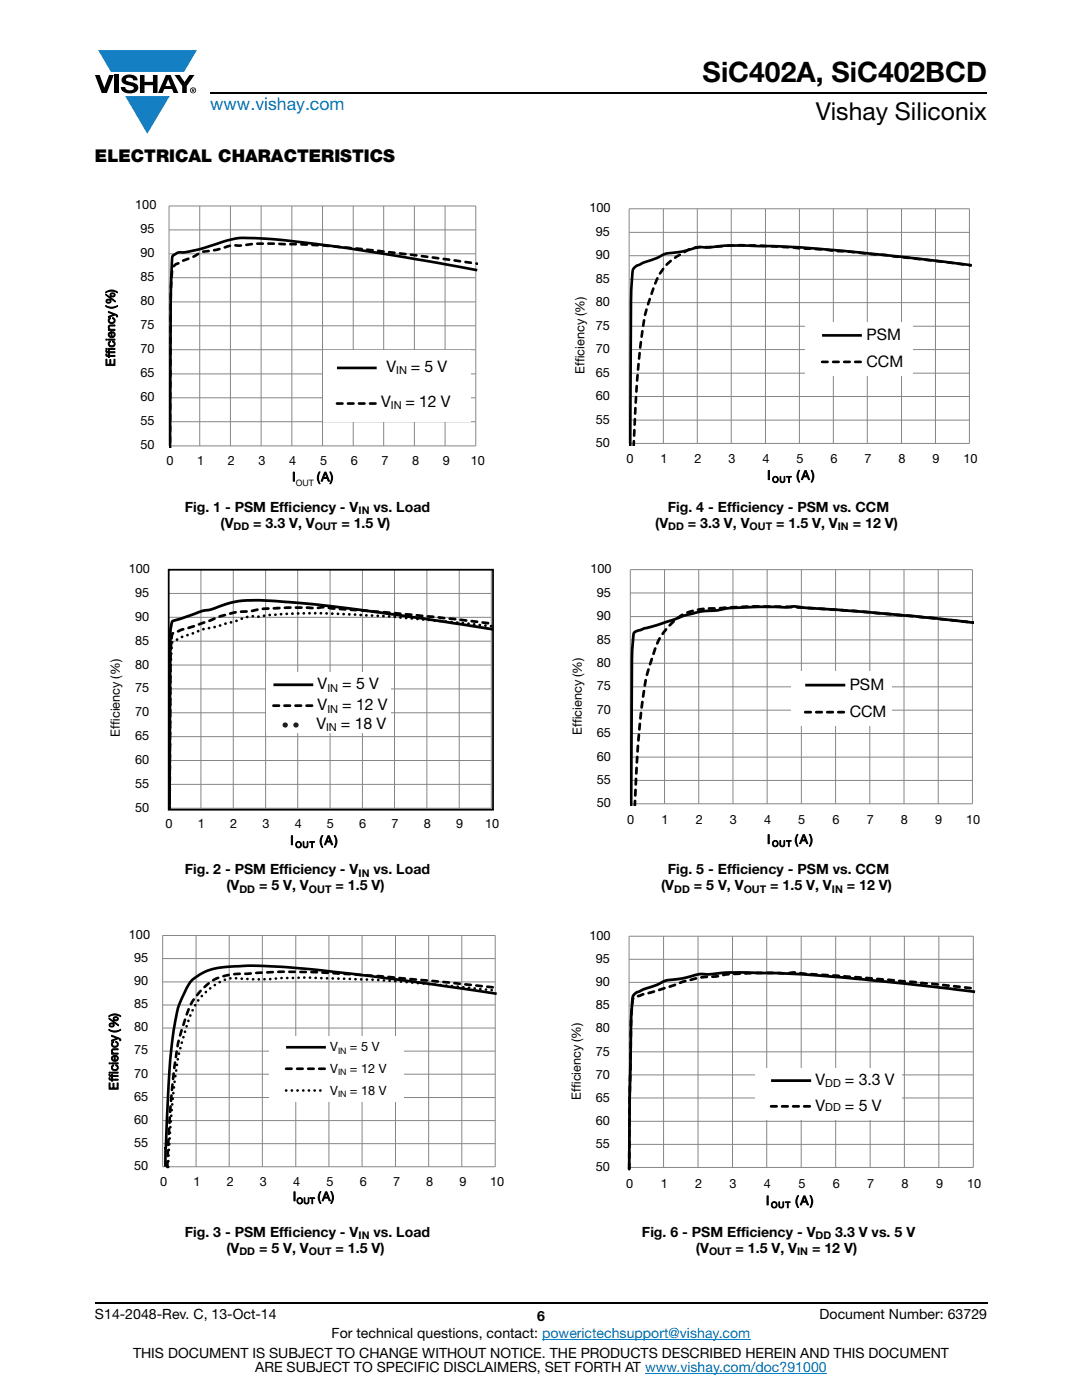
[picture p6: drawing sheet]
<svg xmlns="http://www.w3.org/2000/svg" width="216mm" height="279mm" viewBox="0 0 216 279" stroke-linecap="round" stroke-linejoin="round" font-family="sans-serif">
<g fill="#147fc3">
<path d="M19.6 10h19.7l-2.6 4.3h-1.1h-13.5z"/>
<path d="M25 19.2h8.9l-4.5 7.5z"/>
</g>
<g fill="#000">
<path d="M18.9 15h1l.9 2.5 1-2.5h.9l-1.4 3.6h-1zM22.9 15h.9v3.6h-.9zM24.6 15.3a2.1 2.1 0 0 1 2.8 .3l.1 .4h-.9a.79 .79 0 0 0-.7-.5 .79 .79 0 0 0-.8 .4l.3 .3 1 .2a1.08 1.08 0 0 1 1.2 1 1.08 1.08 0 0 1-1.1 1.2 1.73 1.73 0 0 1-2.4-1.2h.9a.96 .96 0 0 0 .8 .6 .96 .96 0 0 0 .9-.4 1.31 1.31 0 0 0-1.2-.6 1.03 1.03 0 0 1-1.1-.6 1.03 1.03 0 0 1 .2-1.1zM27.9 15h.9v1.3h1.7v-1.3h.9v3.6h-.9v-1.6h-1.7v1.6h-.9zM34.8 15h1.1l.9 1.4 1-1.4h1l-1.5 2.2v1.4h-.9v-1.4z"/>
<path d="M33.6 15.9l.5 1.3h-1.1zM33.1 15l-1.6 3.6h1l.3-.8h1.5l.3 .8h1l-1.6-3.6z"/>
<path d="M38.4 17.8h.2v.2h-.2zM38.3 17.7v.7h.1v-.3l.4 .3-.2-.3 .2-.2-.1-.2z"/>
<path d="M38.1 18a.46 .46 0 0 1 .9 0 .46 .46 0 0 1-.9 0zM37.9 18a.6 .6 0 0 0 1.2 0 .6 .6 0 0 0-1.2 0z"/>
</g>
<path d="M42 18.6h155M18.9 260h178.1" fill="none" stroke="#000" stroke-width=".36"/>
<path d="M108.2 267.3h41.5M128.7 274h36.3" fill="none" stroke="#007ec4" stroke-width=".2"/>
<g fill="#fff">
<path d="M20.8 39.6h76v57.7h-76z"/>
<path d="M33.7 41.1h61.3v48h-61.3z"/>
</g>
<g fill="none" stroke="#868686" stroke-width=".2">
<path d="M33.7 55.4h61.2M33.7 50.7h61.2M33.7 45.9h61.2M33.7 41.1h61.2v47.9h-61.2zM39.9 41.1v47.9M46 41.1v47.9M52.1 41.1v47.9M58.2 41.1v47.9M64.4 41.1v47.9M70.5 41.1v47.9M76.6 41.1v47.9M82.7 41.1v47.9"/>
<path d="M88.8 41.1v47.9M33.7 79.4h61.2M33.7 74.6h61.2M33.7 69.8h61.2M33.7 65h61.2M33.7 60.3h61.2M33.7 84.2h61.2"/>
</g>
<path d="M95.2 53.9l-10.3-1.9-15.7-2.5-12.2-1.5-4.6-.4a18.3 18.3 0 0 0-8 .7l-1.9 .6a27 27 0 0 1-7.1 1.6 1.37 1.37 0 0 0-1.1 1.5 854.5 854.5 0 0 0-.4 37.3" fill="none" stroke="#000" stroke-width=".53"/>
<path d="M33.9 89.3v-2.4a659 659 0 0 1 .4-32.5 1.93 1.93 0 0 1 1.5-2l2.8-1.2a5.1 5.1 0 0 1 3.5-1.2l1.9-.4a7.4 7.4 0 0 1 4.2-.6 54.6 54.6 0 0 1 10.3-.3l6.1 .3 7.7 .7 10.7 1.3 12.2 1.6" fill="none" stroke="#000" stroke-width=".53" stroke-dasharray="1.1 1.1"/>
<path d="M64.6 69.9h29.3v14.3h-29.3z" fill="#fff"/>
<path d="M67.2 73.4h8" fill="none" stroke="#000" stroke-width=".53"/>
<path d="M67.2 80.5h8" fill="none" stroke="#000" stroke-width=".53" stroke-dasharray="1.1 1.1"/>
<g fill="#fff">
<path d="M21.8 112.3h78.3v57.3h-78.3z"/>
<path d="M33.6 113.7h64.5v47.7h-64.5z"/>
</g>
<g fill="none" stroke="#868686" stroke-width=".2">
<path d="M33.6 118.4h64.4M33.6 113.7h64.4v47.6h-64.4zM40.1 113.7v47.6M46.5 113.7v47.6M53 113.7v47.6M59.4 113.7v47.6M65.9 113.7v47.6M72.3 113.7v47.6M78.7 113.7v47.6M85.2 113.7v47.6M91.6 113.7v47.6M33.6 137.5h64.4"/>
<path d="M33.6 132.7h64.4M33.6 128h64.4M33.6 123.2h64.4M33.6 156.5h64.4M33.6 151.8h64.4M33.6 147h64.4M33.6 142.2h64.4"/>
</g>
<path d="M98.4 125.6l-14.5-2.2-13.3-1.9-8-.9-8.9-.7a21.6 21.6 0 0 0-11.7 1.8 20.1 20.1 0 0 0-5.1 1.5l-1.3 .4a1.42 1.42 0 0 0-1.5 1.6l-.1 1.3-.2 35.1" fill="none" stroke="#000" stroke-width=".55"/>
<path d="M33.8 161.6l.1-23.3a84.3 84.3 0 0 1 .4-11.5 1.98 1.98 0 0 1 1.5-.9l5.4-1.8a23.6 23.6 0 0 1 7.7-2.1h.8a42.8 42.8 0 0 1 8.4-.7h3.3a8.7 8.7 0 0 0 3.2-.1l2 .3 6 .3 14.5 1.4 11.3 1.3" fill="none" stroke="#000" stroke-width=".55" stroke-dasharray="1.1 1.1"/>
<path d="M33.8 161.6a730.8 730.8 0 0 1 .4-32.6 .86 .86 0 0 1 .6-1.1l1.4-.8 2.6-.8a17.9 17.9 0 0 1 4.8-1.4l1.7-.5a11.7 11.7 0 0 0 3.6-1.1l1.2-.3a8.5 8.5 0 0 0 3.6-.3l8.5-.3 8.8 .3 6.9 .3 20.5 2" fill="none" stroke="#000" stroke-width=".55" stroke-dasharray="0 1.1"/>
<path d="M33.7 113.7h64.7v47.9h-64.7z" fill="none" stroke="#000" stroke-width=".35"/>
<path d="M53.2 134.2h24.7v12h-24.7z" fill="#fff"/>
<path d="M54.6 136.7h7.9" fill="none" stroke="#000" stroke-width=".55"/>
<path d="M54.6 140.8h7.9" fill="none" stroke="#000" stroke-width=".55" stroke-dasharray="1.1 1.1"/>
<path d="M56.9 144.7h4.3" fill="none" stroke="#201d1e" stroke-width="1.1" stroke-dasharray="0 2.1"/>
<g fill="#fff">
<path d="M21.4 185.2h79.2v55.4h-79.2z"/>
<path d="M32.5 186.7h66.4v46.2h-66.4z"/>
</g>
<g fill="none" stroke="#868686" stroke-width=".2">
<path d="M32.5 196h66.3M32.5 191.3h66.3M32.5 186.7h66.3v46.1h-66.3zM39.1 186.7v46.1M45.7 186.7v46.1M52.4 186.7v46.1M59 186.7v46.1M65.6 186.7v46.1M72.2 186.7v46.1M78.9 186.7v46.1M85.5 186.7v46.1M92.1 186.7v46.1"/>
<path d="M32.5 219h66.3M32.5 214.4h66.3M32.5 209.8h66.3M32.5 205.2h66.3M32.5 200.6h66.3M32.5 228.2h66.3M32.5 223.6h66.3"/>
</g>
<path d="M99.1 198.3l-18.2-2.6-16.6-2-8.3-.8-7-.2a23 23 0 0 0-8.2 1.3l-.4 .2a6.7 6.7 0 0 0-3.5 3.7 26.5 26.5 0 0 0-2.5 9.7 303.9 303.9 0 0 0-1.3 21.7l-.1-.3v3.8" fill="none" stroke="#000" stroke-width=".53"/>
<path d="M33.4 232.9l.3-6.6a123.1 123.1 0 0 1 2.1-19.1l.4-1.5a19.4 19.4 0 0 1 3-6.9 9.9 9.9 0 0 1 8.9-4.5l7.9-.4 10 .3 11.6 .8 21.5 2.1" fill="none" stroke="#000" stroke-width=".53" stroke-dasharray="1.1 1.1"/>
<path d="M33.6 232.9l.8-12.8a57.2 57.2 0 0 1 4-18.3 11.7 11.7 0 0 1 7.7-6.6l5.4 .3 9.5-.4 13.2 .4 13.3 1 11.6 1.2" fill="none" stroke="#000" stroke-width=".53" stroke-dasharray="0 1.1"/>
<path d="M53.7 206.8h26.8v13h-26.8z" fill="#fff"/>
<path d="M57.1 209h7.9" fill="none" stroke="#000" stroke-width=".53"/>
<path d="M57.1 213.3h7.9" fill="none" stroke="#000" stroke-width=".53" stroke-dasharray="1.1 1.1"/>
<path d="M57.1 217.6h7.9" fill="none" stroke="#000" stroke-width=".53" stroke-dasharray="0 1.1"/>
<g fill="#fff">
<path d="M114.5 40.3h81v56.4h-81z"/>
<path d="M125.5 41.7h68v46.9h-68z"/>
</g>
<g fill="none" stroke="#868686" stroke-width=".2">
<path d="M125.5 55.7h67.9M125.5 51h67.9M125.5 46.4h67.9M125.5 41.7h67.9v46.8h-67.9zM132.4 41.7v46.8M139.1 41.7v46.8M145.9 41.7v46.8M152.7 41.7v46.8M159.5 41.7v46.8M166.3 41.7v46.8M173.1 41.7v46.8M179.9 41.7v46.8"/>
<path d="M186.7 41.7v46.8M125.5 79.1h67.9M125.5 74.5h67.9M125.5 69.8h67.9M125.5 65.1h67.9M125.5 60.4h67.9M125.5 83.8h67.9"/>
</g>
<path d="M193.8 52.9l-14-1.7-11.9-1.2-8.5-.6-10.6-.4a46.5 46.5 0 0 0-8 .4 11.9 11.9 0 0 0-4.7 .8l-.9 .1a7.2 7.2 0 0 0-4.2 1.2 13.5 13.5 0 0 0-4.4 1.9l-.4 .6-.1 1.3a857 857 0 0 0-.3 33.6" fill="none" stroke="#000" stroke-width=".53"/>
<path d="M126.4 88.9l.2-2.7a162.4 162.4 0 0 1 2.2-23.6l.8-2.9a17.2 17.2 0 0 1 3.1-6.5 15.2 15.2 0 0 1 5.9-3.8l9.4-.5 9.7 .5 2.1 .2 4.7 .2 2.1 .3 2.6 .1 7.6 .7 17 2.1" fill="none" stroke="#000" stroke-width=".53" stroke-dasharray="1.1 1.1"/>
<path d="M160.6 64.3h21.5v10.7h-21.5z" fill="#fff"/>
<path d="M164 66.9h8" fill="none" stroke="#000" stroke-width=".53"/>
<path d="M164 72.2h8" fill="none" stroke="#000" stroke-width=".53" stroke-dasharray="1.1 1.1"/>
<g fill="#fff">
<path d="M114 112.3h82v57.1h-82z"/>
<path d="M125.8 113.7h68.3v46.8h-68.3z"/>
</g>
<g fill="none" stroke="#868686" stroke-width=".2">
<path d="M125.8 118.3h68.2M125.8 113.7h68.2v46.7h-68.2zM132.6 113.7v46.7M139.4 113.7v46.7M146.3 113.7v46.7M153.1 113.7v46.7M159.9 113.7v46.7M166.7 113.7v46.7M173.6 113.7v46.7M180.4 113.7v46.7M187.2 113.7v46.7M125.8 137.1h68.2"/>
<path d="M125.8 132.4h68.2M125.8 127.7h68.2M125.8 123.1h68.2M125.8 155.8h68.2M125.8 151.1h68.2M125.8 146.4h68.2M125.8 141.7h68.2"/>
</g>
<path d="M194.4 124.3l-12-1.3-15.3-1.3-6.4-.4a8.9 8.9 0 0 0-3.9-.1h-6.8a41 41 0 0 0-7.7 .7 24.3 24.3 0 0 0-8 1.8l-6.3 1.9a2.17 2.17 0 0 0-1.6 .9v.2a78.2 78.2 0 0 0-.4 11.1l-.1 23" fill="none" stroke="#000" stroke-width=".55"/>
<path d="M126.7 160.8v-2a148.1 148.1 0 0 1 2.5-24.4l.4-1.4a19.6 19.6 0 0 1 3-7.1 10.1 10.1 0 0 1 8.9-4.5l8.5-.4 10.2 .3 11.6 .7 22.6 2.3" fill="none" stroke="#000" stroke-width=".55" stroke-dasharray="1.1 1.1"/>
<path d="M157.9 134h20.1v10.9h-20.1z" fill="#fff"/>
<path d="M160.7 136.7h8" fill="none" stroke="#000" stroke-width=".55"/>
<path d="M160.7 142.1h8" fill="none" stroke="#000" stroke-width=".55" stroke-dasharray="1.1 1.1"/>
<g fill="#fff">
<path d="M113.8 185.5h82.5v55.9h-82.5z"/>
<path d="M125.5 186.8h68.8v46.2h-68.8z"/>
</g>
<g fill="none" stroke="#868686" stroke-width=".2">
<path d="M125.5 196.1h68.7M125.5 191.4h68.7M125.5 186.8h68.7v46.2h-68.7zM132.4 186.8v46.2M139.3 186.8v46.2M146.2 186.8v46.2M153 186.8v46.2M159.9 186.8v46.2M166.7 186.8v46.2M173.6 186.8v46.2M180.5 186.8v46.2M187.3 186.8v46.2"/>
<path d="M125.5 219.1h68.7M125.5 214.5h68.7M125.5 209.9h68.7M125.5 205.3h68.7M125.5 200.7h68.7M125.5 228.4h68.7M125.5 223.8h68.7"/>
</g>
<path d="M194.6 197.9l-13.8-1.6-12.4-1.2-8.6-.7-10.7-.3a48.1 48.1 0 0 0-8.2 .4 9.9 9.9 0 0 0-4.3 .7l-1.3 .2a7.4 7.4 0 0 0-4.3 1.2 13.9 13.9 0 0 0-4.4 1.8l-.4 .7a175.9 175.9 0 0 0-.4 14.8l-.2 19.4" fill="none" stroke="#000" stroke-width=".55"/>
<path d="M125.6 233.3l.3-28.6a23.4 23.4 0 0 1 .5-5.5l1.9-.8 5.1-1.5a29.7 29.7 0 0 1 10.1-2.1l1.7-.4 4.7-.2 6.5 .1a11.7 11.7 0 0 1 4.7 .1l21.4 1.6 12.1 1.3" fill="none" stroke="#000" stroke-width=".55" stroke-dasharray="1.1 1.1"/>
<path d="M150.8 213.1h29.2v10.3h-29.2z" fill="#fff"/>
<path d="M153.9 215.7h8" fill="none" stroke="#000" stroke-width=".55"/>
<path d="M153.9 220.8h8" fill="none" stroke="#000" stroke-width=".55" stroke-dasharray="1.1 1.1"/>
<text font-size="5.6" x="140.2" y="16.4">SiC402A, SiC402BCD</text>
<text font-size="4.9" x="162.8" y="24">Vishay Siliconix</text>
<text font-size="3.5" fill="#007ec4" x="42" y="21.9">www.vishay.com</text>
<text font-size="3.5" x="18.9" y="32.3">ELECTRICAL CHARACTERISTICS</text>
<g font-size="3.2">
<text x="172.9" y="67.8">PSM</text>
<text x="77.1" y="74.1">V</text>
<text x="81.9" y="74.1">= 5 V</text>
<text x="172.9" y="73.2">CCM</text>
<text x="76" y="81.3">V</text>
<text x="80.9" y="81.3">= 12 V</text>
<text x="63.4" y="137.6">V</text>
<text x="68.3" y="137.6">= 5 V</text>
<text x="169.5" y="137.7">PS</text>
<text x="173.7" y="137.7">M</text>
<text x="63.4" y="141.8">V</text>
<text x="68.3" y="141.8">= 12 V</text>
<text x="169.5" y="143.1">CCM</text>
<text x="63.1" y="145.5">V</text>
<text x="68" y="145.5">= 18 V</text>
<text x="162.7" y="216.6">V</text>
<text x="162.7" y="221.7">V</text>
<text x="168.6" y="216.6">= 3.3 V</text>
<text x="168.6" y="221.7">= 5 V</text>
</g>
<g font-size="2.8">
<text x="36.9" y="102.1">Fig. 1 - PSM Efficiency - V</text>
<text x="44" y="105.3">(V</text>
<text x="50.5" y="105.3">= 3.3 V, V</text>
<text x="68.1" y="105.3">= 1.5 V)</text>
<text x="74.5" y="102.1">vs. Load</text>
<text x="130.7" y="105.3">(V</text>
<text x="133.2" y="102.1">Fig. 4 - Efficiency - PSM vs. CCM</text>
<text x="137.3" y="105.3">= 3.3 V, V</text>
<text x="154.9" y="105.3">= 1.5 V, V</text>
<text x="170.2" y="105.3">= 12 V)</text>
<text x="36.9" y="174.5">Fig. 2 - PSM Efficiency - V</text>
<text x="45.2" y="177.6">(V</text>
<text x="51.7" y="177.6">= 5 V, V</text>
<text x="66.9" y="177.6">= 1.5 V)</text>
<text x="74.5" y="174.5">vs. Load</text>
<text x="131.9" y="177.6">(V</text>
<text x="133.2" y="174.5">Fig. 5 - Efficiency - PSM vs. CCM</text>
<text x="138.5" y="177.6">= 5 V, V</text>
<text x="153.7" y="177.6">= 1.5 V, V</text>
<text x="169" y="177.6">= 12 V)</text>
<text x="36.9" y="246.8">Fig. 3 - PSM Efficiency - V</text>
<text x="45.2" y="250">(V</text>
<text x="51.7" y="250">= 5 V, V</text>
<text x="66.9" y="250">= 1.5 V)</text>
<text x="74.5" y="246.8">vs. Load</text>
<text x="128.1" y="246.8">Fig. 6 - PSM Efficiency - V</text>
<text x="138.9" y="250">(V</text>
<text x="146.7" y="250">= 1.5 V, V</text>
<text x="162" y="250">= 12 V)</text>
<text x="166.7" y="246.8">3.3 V vs. 5 V</text>
<text x="18.9" y="263.3">S14-2048-Rev. C, 13-Oct-14</text>
<text x="107.2" y="263.6">6</text>
<text x="163.6" y="263.3">Document Number: 63729</text>
<text x="66.2" y="267.1">For technical questions, contact: powerictechsupport@vishay.com</text>
<text x="26.5" y="271">THIS DOCUMENT IS SUBJECT TO CHANGE WITHOUT NOTICE. THE PRODUCTS DESCRIBED HEREIN AND THIS DOCUMENT</text>
<text x="50.9" y="273.8">ARE SUBJECT TO SPECIFIC DISCLAIMERS, SET FORTH AT www.vishay.com/doc?91000</text>
</g>
<g font-size="2.5">
<text x="27" y="41.7">100</text>
<text x="28" y="46.5">95</text>
<text x="117.6" y="42.4">100</text>
<text x="118.9" y="47.1">95</text>
<text x="28" y="51.3">90</text>
<text x="118.9" y="51.7">90</text>
<text x="28" y="56.1">85</text>
<text x="118.9" y="56.4">85</text>
<text x="28" y="65.7">75</text>
<text x="28" y="60.9">80</text>
<text x="118.9" y="65.8">75</text>
<text x="118.9" y="61.1">80</text>
<text x="28" y="70.5">70</text>
<text x="118.9" y="70.5">70</text>
<text x="22.9" y="73.1" transform="rotate(-90 22.9 73.1)">Efficiency (%)</text>
<text x="28" y="75.3">65</text>
<text x="116.6" y="74.6" transform="rotate(-90 116.6 74.6)">Eff</text>
<text x="116.6" y="72.3" transform="rotate(-90 116.6 72.3)">iciency (%)</text>
<text x="118.9" y="75.2">65</text>
<text x="28" y="80">60</text>
<text x="118.9" y="79.8">60</text>
<text x="28" y="89.6">50</text>
<text x="28" y="84.8">55</text>
<text x="118.9" y="89.2">50</text>
<text x="118.9" y="84.5">55</text>
<text x="33.3" y="92.8">0</text>
<text x="39.4" y="92.8">1</text>
<text x="45.5" y="92.8">2</text>
<text x="51.6" y="92.8">3</text>
<text x="57.7" y="92.8">4</text>
<text x="63.9" y="92.8">5</text>
<text x="70" y="92.8">6</text>
<text x="76.1" y="92.8">7</text>
<text x="82.2" y="92.8">8</text>
<text x="88.3" y="92.8">9</text>
<text x="93.9" y="92.8">10</text>
<text x="125" y="92.5">0</text>
<text x="131.8" y="92.5">1</text>
<text x="138.6" y="92.5">2</text>
<text x="145.4" y="92.5">3</text>
<text x="152.2" y="92.5">4</text>
<text x="153.1" y="95.7">I</text>
<text x="158.9" y="95.7">(A)</text>
<text x="158.9" y="92.5">5</text>
<text x="165.7" y="92.5">6</text>
<text x="172.5" y="92.5">7</text>
<text x="179.3" y="92.5">8</text>
<text x="186.1" y="92.5">9</text>
<text x="192.3" y="92.5">10</text>
<text x="58.3" y="96">I</text>
<text x="63.2" y="96">(A)</text>
<text x="25.7" y="114.4">100</text>
<text x="27" y="119.1">95</text>
<text x="117.8" y="114.4">100</text>
<text x="119.1" y="119.1">95</text>
<text x="27" y="123.9">90</text>
<text x="119.1" y="123.8">90</text>
<text x="27" y="128.7">85</text>
<text x="119.1" y="128.4">85</text>
<text x="27" y="133.4">80</text>
<text x="119.1" y="137.8">75</text>
<text x="119.1" y="133.1">80</text>
<text x="27" y="142.9">70</text>
<text x="27" y="138.2">75</text>
<text x="119.1" y="142.5">70</text>
<text x="23.9" y="147" transform="rotate(-90 23.9 147)">Eff</text>
<text x="23.9" y="144.7" transform="rotate(-90 23.9 144.7)">iciency (%)</text>
<text x="27" y="147.7">65</text>
<text x="116.1" y="146.7" transform="rotate(-90 116.1 146.7)">Eff</text>
<text x="116.1" y="144.3" transform="rotate(-90 116.1 144.3)">iciency (%)</text>
<text x="119.1" y="147.1">65</text>
<text x="27" y="152.5">60</text>
<text x="119.1" y="151.8">60</text>
<text x="27" y="162">50</text>
<text x="27" y="157.2">55</text>
<text x="119.1" y="161.2">50</text>
<text x="119.1" y="156.5">55</text>
<text x="33" y="165.3">0</text>
<text x="39.5" y="165.3">1</text>
<text x="45.9" y="165.3">2</text>
<text x="52.4" y="165.3">3</text>
<text x="58.8" y="165.3">4</text>
<text x="65.2" y="165.3">5</text>
<text x="71.7" y="165.3">6</text>
<text x="78.1" y="165.3">7</text>
<text x="84.6" y="165.3">8</text>
<text x="91" y="165.3">9</text>
<text x="96.8" y="165.3">10</text>
<text x="125.1" y="164.4">0</text>
<text x="132" y="164.4">1</text>
<text x="138.8" y="164.4">2</text>
<text x="145.6" y="164.4">3</text>
<text x="152.5" y="164.4">4</text>
<text x="159.3" y="164.4">5</text>
<text x="166.1" y="164.4">6</text>
<text x="173" y="164.4">7</text>
<text x="179.8" y="164.4">8</text>
<text x="186.6" y="164.4">9</text>
<text x="192.8" y="164.4">10</text>
<text x="57.9" y="168.6">I</text>
<text x="63.7" y="168.6">(A)</text>
<text x="153" y="168.4">I</text>
<text x="158.6" y="168.4">(A)</text>
<text x="25.7" y="187.3">100</text>
<text x="26.8" y="192">95</text>
<text x="117.6" y="187.6">100</text>
<text x="26.8" y="196.6">90</text>
<text x="118.9" y="196.8">90</text>
<text x="118.9" y="192.2">95</text>
<text x="26.8" y="201.2">85</text>
<text x="118.9" y="201.4">85</text>
<text x="26.8" y="205.8">80</text>
<text x="65.9" y="209.8">V</text>
<text x="69.8" y="209.8">= 5 V</text>
<text x="118.9" y="206">80</text>
<text x="26.8" y="215">70</text>
<text x="26.8" y="210.4">75</text>
<text x="65.9" y="214.2">V</text>
<text x="69.8" y="214.2">= 12 V</text>
<text x="118.9" y="215.3">70</text>
<text x="118.9" y="210.7">75</text>
<text x="23.6" y="217.6" transform="rotate(-90 23.6 217.6)">Efficiency (%)</text>
<text x="26.8" y="219.7">65</text>
<text x="65.9" y="218.5">V</text>
<text x="69.8" y="218.5">= 18 V</text>
<text x="115.9" y="219.5" transform="rotate(-90 115.9 219.5)">Eff</text>
<text x="115.9" y="217.2" transform="rotate(-90 115.9 217.2)">iciency (%)</text>
<text x="118.9" y="219.9">65</text>
<text x="26.8" y="224.3">60</text>
<text x="118.9" y="224.5">60</text>
<text x="26.8" y="233.5">50</text>
<text x="26.8" y="228.9">55</text>
<text x="118.9" y="233.7">50</text>
<text x="118.9" y="229.1">55</text>
<text x="32" y="236.7">0</text>
<text x="38.6" y="236.7">1</text>
<text x="45.2" y="236.7">2</text>
<text x="51.9" y="236.7">3</text>
<text x="58.4" y="239.7">I</text>
<text x="58.5" y="236.7">4</text>
<text x="63.4" y="239.7">(A)</text>
<text x="65.2" y="236.7">5</text>
<text x="71.8" y="236.7">6</text>
<text x="78.4" y="236.7">7</text>
<text x="85.1" y="236.7">8</text>
<text x="91.7" y="236.7">9</text>
<text x="97.8" y="236.7">10</text>
<text x="125" y="237">0</text>
<text x="131.8" y="237">1</text>
<text x="138.7" y="237">2</text>
<text x="145.6" y="237">3</text>
<text x="152.4" y="237">4</text>
<text x="159.3" y="237">5</text>
<text x="166.2" y="237">6</text>
<text x="173" y="237">7</text>
<text x="179.9" y="237">8</text>
<text x="186.8" y="237">9</text>
<text x="193" y="237">10</text>
<text x="152.8" y="240.5">I</text>
<text x="158.7" y="240.5">(A)</text>
</g>
<g font-size="2.2">
<text x="79" y="74.6">IN</text>
<text x="78" y="81.7">IN</text>
<text x="65.3" y="138">IN</text>
<text x="65.3" y="142.2">IN</text>
<text x="65.1" y="146">IN</text>
<text x="164.7" y="217">DD</text>
<text x="164.7" y="221.7">DD</text>
</g>
<g font-size="2.1">
<text x="46.6" y="105.8">DD</text>
<text x="62.8" y="105.8">OUT</text>
<text x="71.5" y="102.6">IN</text>
<text x="133.3" y="105.8">DD</text>
<text x="149.6" y="105.8">OUT</text>
<text x="167.2" y="105.8">IN</text>
<text x="47.8" y="178.1">DD</text>
<text x="61.6" y="178.1">OUT</text>
<text x="71.5" y="175">IN</text>
<text x="134.5" y="178.1">DD</text>
<text x="148.4" y="178.1">OUT</text>
<text x="166" y="178.1">IN</text>
<text x="47.8" y="250.5">DD</text>
<text x="61.6" y="250.5">OUT</text>
<text x="71.5" y="247.3">IN</text>
<text x="141.5" y="250.5">OUT</text>
<text x="159.1" y="250.5">IN</text>
<text x="162.8" y="247.3">DD</text>
</g>
<g font-size="1.8">
<text x="59" y="96.9">OUT</text>
<text x="67.5" y="210.3">IN</text>
<text x="67.5" y="214.6">IN</text>
<text x="67.5" y="218.9">IN</text>
</g>
<g font-size="1.7">
<text x="154.1" y="96.3">OUT</text>
<text x="58.9" y="169.2">OUT</text>
<text x="154.1" y="169">OUT</text>
<text x="59.2" y="240.2">OUT</text>
<text x="153.8" y="241.1">OUT</text>
</g>
</svg>
